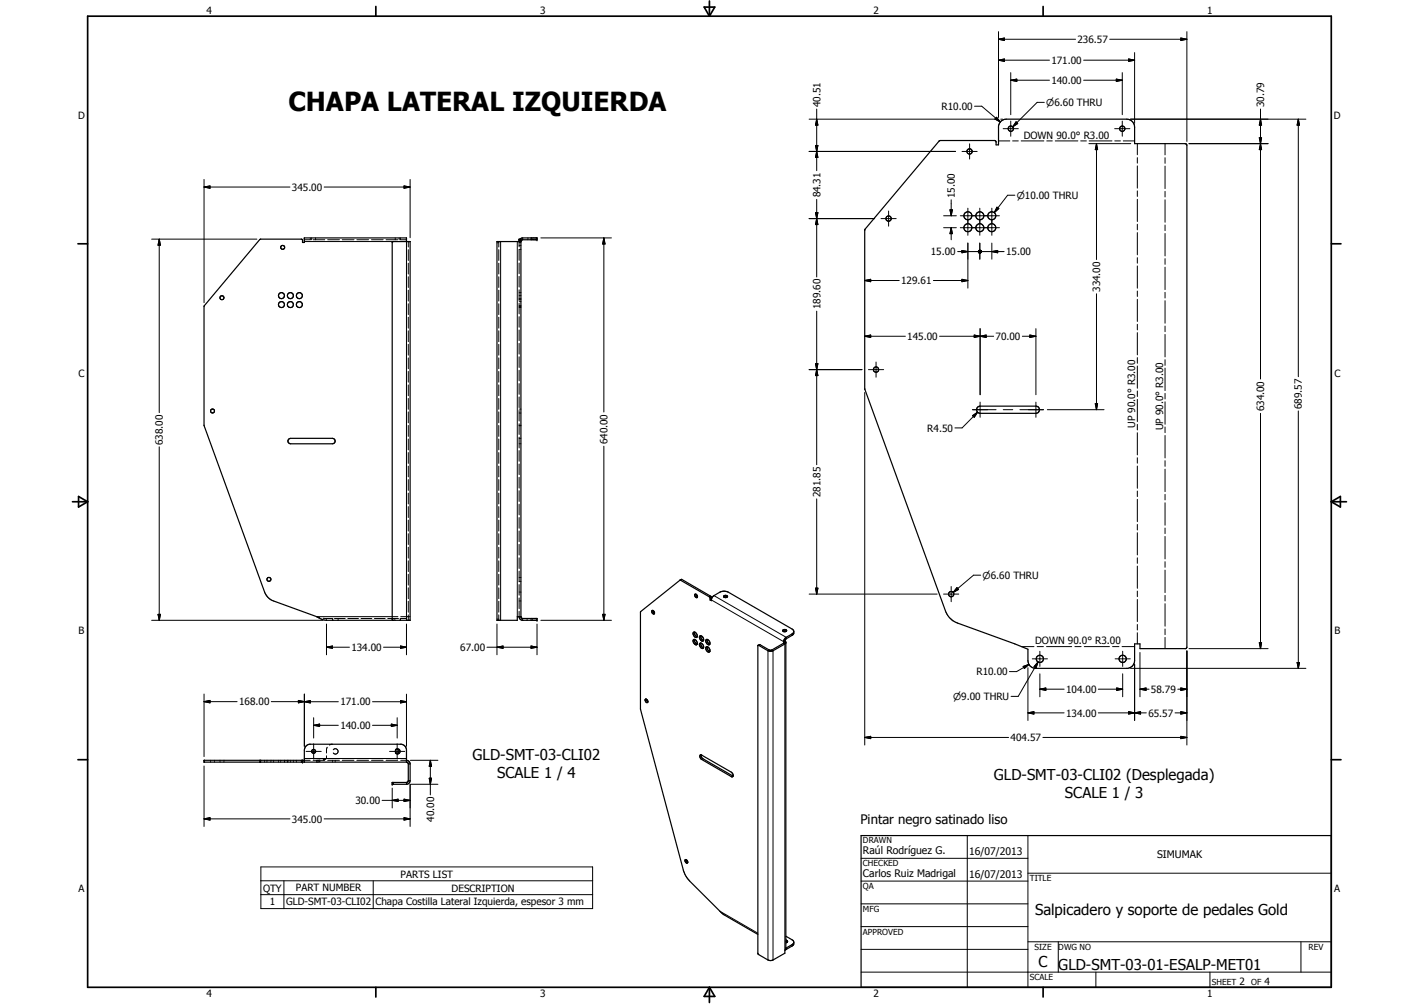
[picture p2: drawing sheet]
<svg xmlns="http://www.w3.org/2000/svg" width="594mm" height="420mm" viewBox="0 0 594 420" stroke-linecap="round" stroke-linejoin="round" font-family="sans-serif">
<g fill="none" stroke="#000" stroke-width=".51">
<path d="M393.1 59.1l.6-.3h22.8l.5 .5v1.3h1v-7.9a3.3 3.3 0 0 1 3.3-2.8h50.4a3.3 3.3 0 0 1 3.3 3.3v6.9h21.2l.7 .7v210l-.5 .6h-19.1v-1.9h-2.3v6.9a3.3 3.3 0 0 1-2.9 3.3h-38.8a3.3 3.3 0 0 1-2.9-3.3v-4.7l-29.6-11a8.3 8.3 0 0 1-4.9-5l-33.8-92.8-.1-66.7zM170.2 101.1v-1.5h-42.8v1.9h-.7v-1l-.6-.4h-17l-23.6 28v50.1l25.3 69.6a6.3 6.3 0 0 0 3.7 3.7l21.7 8 35.5 .1v-158.5h-7.2l-.3 .3v157.8l.3 .4M217.7 100.1h-.4v1a1.52 1.52 0 0 1 1.5-1.5h6v.7h-6l-.7 .6v157.4l.5 .5h6.2v.8h-6a1.52 1.52 0 0 1-1.5-1.5M218.1 101.1h-10v158.5h8.5v-1.5h1.5M362 162.8l.1 .1M409.3 170.4l.8-.4h23.9a1.52 1.52 0 0 1 1.2 1.6 1.52 1.52 0 0 1-1.5 1.4h-23.4a1.53 1.53 0 0 1-1.3-1 1.53 1.53 0 0 1 .3-1.6zM121 183.7l.7-.3h17.5a1.14 1.14 0 0 1 1.1 1.2 1.14 1.14 0 0 1-1.1 1.1h-17.5a1.14 1.14 0 0 1-1.1-.8 1.14 1.14 0 0 1 .4-1.2zM273 255.5a.81 .81 0 0 1 .9 .5 .81 .81 0 0 1-.3 1 1.05 1.05 0 0 1-.6-1.5zM273.4 255.5l.6 1.1M284.6 242.8l-16.5 13.4v40.6l18.6 69 2 2.9 13.6 13.5 15 8.8M284.7 242.8l.7-.3 12.1 7 .4 .4v1.5l-.6-.3M284.7 242.8l12.3 7 .3 .4v.9"/>
<path d="M284.7 242.8h-.1M290.9 248.8l.1-.1a.79 .79 0 0 1 .8 .5 .79 .79 0 0 1-.3 .9l-.6-.7zM291.4 248.7l.6 1.1M297.3 251.1l.6-.3 1-1.5 3.1-1.7 1.3-.2 1.6 .4 26.9 15.6 .5 .8-.2 1.2-3.1 2-.4 .8M303 249.5a.99 .99 0 0 1 1.6 .2 .91 .91 0 0 1-.9 .4 .91 .91 0 0 1-.7-.6zM303.1 249.9h1.3M290.2 267.8a1.3 1.3 0 0 1 1.4 .4 1.3 1.3 0 0 1 .2 1.5 1.39 1.39 0 0 1-1.6-1.9zM290.2 264.8a1.18 1.18 0 0 1 1.5 .5 1.18 1.18 0 0 1-.3 1.5 1.74 1.74 0 0 1-1.2-2zM290.7 267.6l.1 .8 1.1 1.1M290.7 264.5a1.81 1.81 0 0 0 1.2 2M292.9 269.4a.77 .77 0 0 1 1.3 .3 1.07 1.07 0 0 1 0 1.7 1.64 1.64 0 0 1-1.3-2zM293 266.1a1.25 1.25 0 0 1 1.4 .8 1.25 1.25 0 0 1-.4 1.5 1.68 1.68 0 0 1-1-2.3z"/>
<path d="M293.4 269.1l.3 1.3 .8 .7M293.4 266.1a1.69 1.69 0 0 0 1.1 1.9M295.6 267.7a1.38 1.38 0 0 1 1.5 2 1.34 1.34 0 0 1-1.3-.5 1.34 1.34 0 0 1-.2-1.5zM295.6 270.8a1.36 1.36 0 0 1 1.6 1.8 1.08 1.08 0 0 1-1.2 .1 1.08 1.08 0 0 1-.5-1.2zM296.1 267.6l.1 1 1 .9M296.1 270.6l.2 1.3 .9 .7M317.4 270l-.1 129 4.2 2.7 1.1 .3 1-.3 5-2.8v-1.3l.3-.2M327.7 263.8a.87 .87 0 0 1 .9-.4 .87 .87 0 0 1 .7 .6 .94 .94 0 0 1-1.6-.2zM327.9 264.2h1.2M328.1 268.5l.2 .4-.2 .3-5.5 3-4.5-2.5-.7 .3M328.6 268.2l.4 .5-.1 128.7M328.6 268.2l-.5 .3"/>
<path d="M329 269l-5.4 3.3-1 .3-1.1-.3-4.1-2.3M332.3 264.4l-.5 .7-3.1 1.9-.6 1.5M270.2 292.7a.77 .77 0 0 1 .9 .4 .77 .77 0 0 1-.3 .9l-.6-.5zM270.6 292.6l.6 1.1M126.7 318.2v.7M127.4 318.2h-42v.7h84.9l.6 .8-.2 7.5-.5 .2h-6v.8h6l.8-.2 .7-1.3v-7.3l-.7-1-.8-.2M127.4 318.9v-5a2.57 2.57 0 0 1 2.2-2.5h38.4a2.52 2.52 0 0 1 2.2 2.2v5.3M293.4 315.9a1.12 1.12 0 0 0 .4 1.9l12.3 7.2 .6 .1 .2-.4M293.4 315.9l12.7 7.2 .7 .7 .1 .9M293.5 315.9l.2 1 .6 .6 12.6 7.3M286.8 359.8a.83 .83 0 0 1 1 .4 .83 .83 0 0 1-.2 1 1.09 1.09 0 0 1-.8-1.4zM287.3 359.7l.6 1.1"/>
<path d="M360.5 349.7h196.9v63.5h-196.9zM329 397.4l-.2 .1M329 391.8l3.2 2 .1 1.3-.5 .7-2.8 1.6M329 394l.6 .3M329 393.4a.62 .62 0 0 1 .7 .6 .62 .62 0 0 1-.7 .6M332.3 394.4l-.5 .7-2.8 1.7"/>
<circle cx="423.2" cy="53.9" r="1.11"/>
<circle cx="469.8" cy="53.9" r="1.11"/>
<circle cx="405.9" cy="63.4" r="1.11"/>
<circle cx="372" cy="91.5" r="1.1"/>
<circle cx="405.2" cy="95.3" r="1.66"/>
<circle cx="405.2" cy="90.3" r="1.67"/>
<circle cx="410.2" cy="90.3" r="1.67"/>
<circle cx="410.2" cy="95.3" r="1.69"/>
<circle cx="415.2" cy="90.3" r="1.67"/>
<circle cx="415.2" cy="95.3" r="1.67"/>
<circle cx="118.3" cy="103.5" r=".81"/>
<circle cx="92.9" cy="124.6" r=".83"/>
<circle cx="117.8" cy="127.5" r="1.24"/>
<circle cx="117.8" cy="123.7" r="1.26"/>
<circle cx="121.6" cy="127.5" r="1.26"/>
<circle cx="121.6" cy="123.7" r="1.25"/>
<circle cx="125.3" cy="123.7" r="1.24"/>
<circle cx="125.3" cy="127.5" r="1.25"/>
<circle cx="366.8" cy="154.7" r="1.11"/>
<circle cx="89" cy="172" r=".82"/>
<circle cx="112.6" cy="242.5" r=".83"/>
<circle cx="398.2" cy="248.6" r="1.11"/>
<circle cx="435.4" cy="275.7" r="1.51"/>
<circle cx="470" cy="275.7" r="1.51"/>
<circle cx="131.3" cy="314.4" r=".82"/>
<circle cx="166.3" cy="314.5" r=".82"/>
</g>
<g fill="none" stroke="#000" stroke-width=".42">
<path d="M418 16.4l2.5-.5v1zM418 13.3v35.8M418 16.4h32.3M464.6 16.4h32.3M494.4 15.9l2.5 .5-2.5 .5zM496.9 13.3v45.9M418 25.2l2.5-.5v1zM418 25.2h21.4M423.2 33.6l2.5-.5v1zM423.2 30.4v17.6M423.2 33.6h16.2M453.7 25.2h21.3"/>
<path d="M453.7 33.6h16.1M467.4 33.1l2.4 .5-2.4 .5zM469.8 30.4v17.6M472.5 24.7l2.5 .5-2.5 .5zM475 22v29.6M338.7 49.9h78M341.9 49.9l.5 2.5h-1zM341.9 45.6v25.8M408 44.4h3l7.8 6.7M417.2 49.1l1.6 2-2.2-1.3zM418 59h4.8M419 49.9h.7"/>
<path d="M420 53.8h6.3M423.2 50.7v6.3M424 59h2.3M425.4 51l.7 .7-2.1 1.4zM427.5 59h9.5M437.2 42.8h-3l-10.2 10.3M438.2 59h2.4M441.8 59h9.5M452.5 59h2.3M456 59h9.5M466.7 53.8h6.3M466.7 59h2.4"/>
<path d="M469.8 50.7v6.3M470.3 59h4.7M473.3 49.9h73.4M527.2 57.7h1l-.5 2.4zM527.7 49.9l.5 2.5h-1zM527.7 45.6v113M543.6 49.9l.5 2.5h-1.1zM543.6 49.9v107.7M85.4 78.3l2.5-.5v1zM85.4 78.3h36M85.4 75.1v51.6M135.7 78.3h36"/>
<path d="M169.2 77.8l2.5 .5-2.5 .5zM171.7 75.1v24.4M338.7 63.4h61.3M341.4 60.9h1l-.5 2.5zM341.4 60.9l1 5h-1l1-5zM341.9 63.4l.5 2.5h-1zM402.8 63.4h6.3M405.9 60.2v6.3M455.9 60.1h17.5M459.1 60.1l.4 2.5h-1zM459.1 60.1v48.5M476.2 60.1v4.7"/>
<path d="M476.2 66v2.3M476.2 69.4v9.3M476.2 79.9v2.3M487.8 60.1v4.7M487.8 66v2.4M487.8 69.5v9.4M497.8 60.1h33.1M527.7 60.1l.5 2.5h-1zM129.9 99.6v.2M130.5 99.6v.2M132.1 99.6v.2M165.5 99.6v.2"/>
<path d="M167.1 99.6v.2M167.7 99.6v.2M218.8 99.6v.7M221 99.6v.2M222.3 99.6v.7M222.7 99.6v.2M226.4 99.6h29.6M252.8 99.6l.5 2.5h-1zM252.8 99.6v72.8M338.7 91.5h27.5M341.4 89h1l-.5 2.5zM341.4 89l1 5h-1l1-5z"/>
<path d="M341.9 91.5l.5 2.5h-1zM341.9 83.4v32.5M368.8 91.5h6.4M372 88.3v6.4M395 90.3h5.4M395 95.3h5.4M397.7 87.8h1l-.5 2.5zM398.2 95.3l.5 2.5h-1zM398.2 83.6v6.7M398.2 95.3v5M402 90.3h16.4M402 95.3h16.4"/>
<path d="M405.2 87.1v11.4M410.2 87.1v11.4M415.2 87.1v11.4M417.4 86.7l.8 .6-1.9 1.7zM424.9 81.7h-3.1l-5.5 7.3M476.2 83.4v9.3M476.2 93.9v2.3M476.2 97.3v9.3M487.8 80.1v2.3M487.8 83.6v9.4M487.8 94.1v2.4M487.8 97.7v9.4"/>
<path d="M63.5 100.1h44.1M66.7 100.1l.5 2.5h-1zM66.7 100.1v72.6M127.4 101.1h37.3M129.9 100.1v.2h-2.5M130.5 100.1v.2M131.1 100.3h4.9M132.1 100.1v.2M137.2 100.3h4.9M143.3 100.3h4.9M149.4 100.3h4.9M155.5 100.3h4.9"/>
<path d="M161.6 100.3h4.9M165.5 100.1v.2M167.1 100.1v.2M167.7 100.1v.2M167.8 100.3h2.4M170.2 101.1v158.5M170.9 101.1v2.3M170.9 104.5v4.5M170.9 110.2v4.5M170.9 115.8v4.5M208.1 101.6h.2M208.6 101.6h.2"/>
<path d="M208.8 101.1v2.3M208.8 104.5v4.5M208.8 110.2v4.5M208.8 115.8v4.5M209.6 101.1v158.5M216.6 101.1v157M217.3 100.6h.3M217.3 100.2h.3M217.3 101.1v2.2M217.3 104.4v4.6M217.3 110.1v4.5M217.3 115.7v4.4"/>
<path d="M217.3 101.5h.3M217.3 102.7h.3M217.3 104.4h.3M217.7 100.1h.1M217.8 100.6h.3M217.8 101.5h.3M217.8 102.7h.3M217.8 104.4h.3M218 100.1l-.2 .1M218.1 100.4v.4M218.1 100.9v.2M221 100.1v.2"/>
<path d="M222.7 100.1v.2M362 117.4l2.5-.5v1zM362 117.4h14.5M390.8 117.4h14.4M400.9 105.3h8.7M402.7 104.8l2.5 .5-2.5 .5zM402.7 116.9l2.5 .5-2.5 .5zM405.2 101.7v18.9M409.6 105.3l.1 .4zM409.6 105.3l.2 .5zM409.6 105.3l.4 .6zM409.6 105.3l.6 .6z"/>
<path d="M409.6 105.3l.7 .6zM409.6 105.3l.9 .5zM409.6 105.3l1.1 .4zM409.6 105.3l1.2 .3zM409.6 105.3l1.2 .1zM409.6 105.3l1.2-.1v.2zM409.6 105.3l1.2-.1zM409.6 105.3l1.2-.3zM409.6 105.3l1.1-.4zM409.6 105.3l.9-.5zM409.6 105.2l1.2 .1-1.2 .1zM409.6 105.4l1.2-.1z"/>
<path d="M409.6 105.3h.1M409.7 105l1.1 .3zM409.7 105.6l1.1-.3zM409.7 104.9l-.1 .4zM409.8 105.7l1-.4zM409.8 104.8l-.2 .5zM409.9 104.8l.9 .5zM409.9 105.8l.9-.5zM410 104.7l-.4 .6zM410.1 104.7l.7 .6zM410.1 105.9l.7-.6zM410.2 104.7l-.6 .6z"/>
<path d="M410.2 101.7v6.8M410.3 104.7l.5 .6zM410.5 104.7l.3 .6zM410.6 104.8l.2 .5zM410.7 104.9l.1 .4zM410.8 105.3l-.5 .6zM410.8 105.3l-.3 .6zM410.8 105.3l-.2 .5zM410.8 105.3l-.1 .4zM410.8 105.3v.2zM410.8 105.3h9.6M415.2 105.3l2.5-.5v1z"/>
<path d="M415.2 101.7v6.8M476.2 107.8v2.4M476.2 111.3v9.3M487.8 108.2v2.4M487.8 111.8v9.4M170.9 121.5v4.5M170.9 127.1v4.6M170.9 132.8v4.5M170.9 138.4v4.6M208.8 121.5v4.5M208.8 127.1v4.6M208.8 132.8v4.5"/>
<path d="M208.8 138.4v4.6M217.3 127.9h.3M217.3 128.3h.3M217.3 121.3v4.5M217.3 126.9v4.5M217.3 132.5v4.4M217.3 138.1v4.5M217.3 123.7h.3M217.3 125.4h.3M217.3 128.7h.3M217.3 126.2h.3M217.3 125h.3"/>
<path d="M217.3 122.5h.3M217.8 127.9h.3M217.8 128.3h.3M217.8 123.7h.3M217.8 125.4h.3M217.8 128.7h.3M217.8 126.2h.3M217.8 125h.3M217.8 122.5h.3M341.9 130.2v64.3M410.3 137.5v27.7M433.7 137.5v27.7"/>
<path d="M459.1 122.9v48.5M476.2 121.8v2.3M476.2 125.3v9.2M476.2 135.7v2.3M476.2 139.2v9.3M487.8 122.3v2.4M487.8 125.9v9.4M487.8 136.4v2.4M487.8 140v9.4M170.9 144.1v4.5M170.9 149.8v4.5M170.9 155.4v4.5"/>
<path d="M208.8 144.1v4.5M208.8 149.8v4.5M208.8 155.4v4.5M217.3 143.7v4.5M217.3 149.3v4.5M217.3 154.9v4.5M338.7 154.7h22.2M341.4 152.2h1l-.5 2.5zM341.4 152.2l1 5h-1l1-5zM341.9 154.7l.5 2.5h-1zM362 140.7l2.5-.5v1zM362 140.7h17"/>
<path d="M363.6 154.7h6.3M366.8 151.5v6.4M393.4 140.7h22.6M407.9 140.2l2.4 .5-2.4 .5zM410.3 140.7l2.6-.5v1zM428 140.7h5.7M431.2 140.2l2.5 .5-2.5 .5zM476.2 149.6v2.4M476.2 153.2v9.3M487.8 150.5v2.4M487.8 154.1v9.3M170.9 161.1v4.5"/>
<path d="M170.9 166.8v4.5M170.9 172.4v4.6M170.9 178.1v4.5M208.8 161.1v4.5M208.8 166.8v4.5M208.8 172.4v4.6M208.8 178.1v4.5M217.3 178.2h.3M217.3 178h.3M217.3 160.5v4.5M217.3 166.1v4.5M217.3 171.7v4.5"/>
<path d="M217.3 177.3v4.5M217.3 171.2h.3M217.3 172.8h.3M217.8 178.2h.3M217.8 178h.3M217.8 171.2h.3M217.8 172.8h.3M362 164.3v147.5M407.2 173.9l2.1-1.4-1.4 2.1zM407.2 171.4h9.8M409.3 172.5l-6.5 6.6h-3M410.3 168.3v6.3"/>
<path d="M420 171.4h4M427 171.4h9.9M433.7 168.3v6.3M438.5 171.4h23.7M458.5 169h1l-.4 2.4zM476.2 163.6v2.3M476.2 167.1v9.3M476.2 177.6v2.3M487.8 164.6v2.4M487.8 168.1v9.4M487.8 178.7v2.4M527.7 173v98.4"/>
<path d="M543.6 172v107.7M66.7 187v72.6M170.9 183.7v4.6M170.9 189.4v4.5M170.9 195.1v4.5M208.8 183.7v4.6M208.8 189.4v4.5M208.8 195.1v4.5M217.3 182.9v4.6M217.3 188.6v4.4M217.3 194.2v4.4M217.3 199.8v4.5"/>
<path d="M217.3 185.7h.3M217.3 183.4h.3M217.8 185.7h.3M217.8 183.4h.3M252.8 186.7v72.9M476.2 181.1v9.3M476.2 191.6v2.2M476.2 195v9.3M487.8 182.2v9.4M487.8 192.8v2.4M487.8 196.3v9.4M170.9 200.7v4.5"/>
<path d="M170.9 206.4v4.5M170.9 212v4.6M170.9 217.7v4.5M208.8 200.7v4.5M208.8 206.4v4.5M208.8 212v4.6M208.8 217.7v4.5M217.3 205.4v4.4M217.3 211v4.5M217.3 216.6v4.5M341.9 208.8v39.8M476.2 205.5v2.3"/>
<path d="M476.2 209v9.3M476.2 219.5v2.3M487.8 206.9v2.3M487.8 210.4v9.4M170.9 223.4v4.5M170.9 229v4.6M170.9 234.7v4.5M208.8 223.4v4.5M208.8 229v4.6M208.8 234.7v4.5M217.3 222.2v4.5M217.3 227.8v4.5"/>
<path d="M217.3 233.4v4.5M217.3 239v4.5M476.2 222.9v9.3M476.2 233.4v2.4M476.2 236.9v9.3M487.8 221v2.3M487.8 224.5v9.4M487.8 235.1v2.3M487.8 238.6v9.4M63.5 259.6h71.6M66.2 257.1h1l-.5 2.5zM135.3 258.7l3.6 .1"/>
<path d="M136.7 258.8v.3M136.7 259.3v.3M139.2 258.8v.3M139.2 259.3v.3M139.3 258.8v.3M139.3 259.3v.3M140 258.8h4.5M141.6 258.8v.3M141.6 259.3v.3M145.6 258.8h4.5M151.2 258.8h4.5M156.8 258.8h4.4"/>
<path d="M162.3 258.8h4.5M165.3 258.8v.3M165.3 259.3v.3M166.6 258.1h-34l1.3 .3M167.5 258.8v.3M167.5 259.3v.3M167.7 258.8v.3M167.7 259.3v.3M167.8 258.1h2.6M167.9 258.8h2.3M170.7 258.1h.5M170.9 240.3v4.6"/>
<path d="M170.9 246v4.5M170.9 251.6v4.6M170.9 257.3v2.3M171.4 258.1h.3M208.1 259.1h.2M208.6 259.1h.2M208.8 240.3v4.6M208.8 246v4.5M208.8 251.6v4.6M208.8 257.3v2.3M217.3 247.8h.3M217.3 251.5h.3"/>
<path d="M217.3 244.6v4.5M217.3 250.2v4.5M217.3 255.8v2.3M217.3 241.6h.3M217.3 243.3h.3M217.8 247.8h.3M217.8 251.5h.3M217.8 241.6h.3M217.8 243.3h.3M218.8 258.8v.8M220.7 258.8v.3M220.7 259.3v.3"/>
<path d="M222.3 258.8v.8M223 258.8v.3M223 259.3v.3M226.4 259.6h29.6M252.3 257.1h1l-.5 2.5zM285.4 242.5l-.5 .3M297.5 249.5l-.5 .3M297.9 251.1l30.2 17.4v.7l.5 .3v128.1M297.9 250.1l-.6 .3M298.9 249.3l30.2 17.4v.6M338.7 248.6h53.6M341.4 246.1h1l-.5 2.5z"/>
<path d="M395 248.6h6.4M398.2 245.4v6.4M400.6 245.9l.7 .8-2.2 1.2zM410.6 240.7h-3l-8.5 7.2M476.2 247.4v2.3M476.2 250.9v9.2M487.8 249.2v2.3M487.8 252.6v9.4M136.7 270.8l2.5-.5v1zM136.7 261.2v12.8M136.7 270.8h9.6M160.6 270.8h9.6"/>
<path d="M167.7 270.3l2.5 .5-2.5 .5zM170.2 261.2v12.8M203.9 270.8h20.9M208.1 270.8l2.5-.5v1zM208.1 261.2v12.8M222.3 270.3l2.5 .5-2.5 .5zM224.8 261.2v12.8M318.2 269.8l-.5 .3M322.1 272l-.6 .3v129.4M323.1 272l.5 .3v129.4M331.6 265.3v.6M427.6 270.6h5.3"/>
<path d="M428.4 278.9l2.4-.9-1.9 1.7zM430.4 279.4v22.1M430.8 278l-5.2 3.1h-3M432.2 275.7h6.3M434.2 270.6h2.6M434.6 277l-.8 2.4-.9-.5zM434.6 277l-8.3 14.4h-3M435.3 272.5v6.4M438.1 270.6h10.6M450 270.6h2.6M453.9 270.6h10.6M465.8 270.6h2.7"/>
<path d="M466.8 275.7h6.4M469.8 270.6h5.2M470 272.5v6.4M473.3 279.7h73.4M475 278v23.5M476.2 261.3v2.4M476.2 264.8v4.7M477.3 273v18.6M487.8 263.2v2.4M487.8 266.7v4.7M496.9 272.4v39.4M497.8 271.4h33.1"/>
<path d="M527.2 269h1l-.5 2.4zM543 277.2h1.1l-.5 2.5zM85.4 293.6l2.5-.5v1zM85.4 290.4v26.2M85.4 293.6h13.9M113.6 293.6h13.8l-2.5 .5v-1l5 1.1v-1l-2.5 .5h14.2M124.9 293.1l2.5 .5-2.5 .5zM127.4 293.7l2.5-.5v1zM127.4 290.4v21.9M155.9 293.7h14.3M167.7 293.2l2.5 .5-2.5 .5zM170.2 290.5v21.8"/>
<path d="M430.4 298.3l2.4-.5v1zM430.4 298.3h15.1M435.3 288.4l2.5-.5v1zM435.3 282v9.6M435.3 288.4h10.2M459.8 298.3h20.1M459.8 288.4h10.2M467.5 287.9l2.5 .5-2.5 .5zM470 282v9.6M472.5 297.8l2.5 .5-2.5 .5zM472.5 297.8l5 1v-1l-5 1zM475 298.3l2.5-.5v1z"/>
<path d="M477.3 288.4l2.5-.5v1zM477.3 288.4h3.8M491.9 298.3h5M493.1 288.4h3.8M494.4 297.8l2.5 .5-2.5 .5zM494.4 287.9l2.5 .5-2.5 .5zM85.5 318.2v.7M88.2 318.2v.2M88.2 318.7v.2M89.8 318.2v.2M89.8 318.7v.2M92.1 318.2v.2"/>
<path d="M92.1 318.7v.2M93.8 318.2v.2M93.8 318.7v.2M108.7 318.2v.7M109.1 318.2v.7M110.8 318.2v.2M110.8 318.7v.2M111.8 318.2v.2M111.8 318.7v.2M113.4 318.2v.2M113.4 318.7v.2M114.5 318.2v.2"/>
<path d="M114.5 318.7v.2M116.6 318.2v.2M116.6 318.7v.2M117.5 318.2v.2M117.5 318.7v.2M119.1 318.2v.2M119.1 318.7v.2M119.2 318.2v.2M119.2 318.7v.2M120.3 318.2v.2M120.3 318.7v.2M120.6 318.2v.2"/>
<path d="M120.6 318.7v.2M121.7 318.2v.2M121.7 318.7v.2M122.8 318.2v.2M122.8 318.7v.2M124.1 318.2v.2M124.1 318.7v.2M126.1 318.2v.7M126.6 318.2v.2M126.6 318.7v.2M127.4 317.4h42.8M127.4 318.2h2.5"/>
<path d="M128.1 314.5h6.4M131.1 318.2h4.9M131.3 303.5l2.5-.5v1zM131.3 300.4v8.5M131.3 311.3v6.3M131.3 303.5h10.3M132.6 318.2v.4M134 318.1l-.9 .1M134 318.7l-1.4 .1M136.7 316.3v1.1M136.7 317.4l-1.3 .7M136.7 317.4l-1.4 .4"/>
<path d="M137 312.7l-.3 .9v1.5M137.2 318.2h4.9M139.2 318.2v.2M139.2 318.7v.2M139.2 311.4l-1.3 .4M139.5 313.8a1.11 1.11 0 0 1 1.7-.2 1.11 1.11 0 0 1 0 1.7 1.11 1.11 0 0 1-1.7-.2M140.3 318.2v.2M140.3 318.7v.2M143.3 318.2h4.9M149.4 318.2h4.9M155.5 318.2h4.9M155.9 303.5h10.4"/>
<path d="M161.6 318.2h4.9M163.1 314.5h6.4M163.8 303l2.5 .5-2.5 .5zM165.5 313.8a1.11 1.11 0 0 1 1.7-.2 1.11 1.11 0 0 1 0 1.7 1.11 1.11 0 0 1-1.7-.2M166.3 300.4v8.5M166.3 311.3v6.3M167.8 318.2h2.4M170.9 319.7h.8M171.8 318.2h11.5M180.2 318.2l.5 2.5h-1zM180.2 318.2v14.5M294.3 317.5l-.5 .3"/>
<path d="M362 308.6l2.5-.5v1zM362 308.6h60.3M436.6 308.6h60.3M494.4 308.1l2.5 .5-2.5 .5zM85.4 320.5v25.4M160 334.9h11.7M164.2 334.9l2.5-.5v1zM164.2 329.8v8.3M164.7 327.4v.8M169.2 334.4l2.5 .5-2.5 .5zM170.2 327.4v.8M170.9 326.7h.8"/>
<path d="M171.7 328.3v17.6M171.8 328.2h11.5M179.7 325.7h1l-.5 2.5zM306.7 324.7l-.6 .3M85.4 342.7l2.5-.5v1zM85.4 342.7h36M135.7 342.7h36M169.2 342.2l2.5 .5-2.5 .5zM360.5 359.2h69.9M405 349.7v63.5M430.4 349.7v63.5M109.2 362.8h138.9v17.4h-138.9z"/>
<path d="M109.2 368.6h138.9M109.2 374.4h138.9M118.9 368.6v11.6M156.2 368.6v11.6M360.5 368.7h69.9M360.5 378.2h69.9M430.4 365.4h127M301.4 381.4l15.9 9.1M329 396.7l.1 .6M331.6 395.3v.6M360.5 387.8h69.9M360.5 397.3h69.9"/>
<path d="M430.4 394.1h127M443.1 394.1v12.7M544.7 394.1v12.7M360.5 406.8h196.9M458.8 406.8v6.4M506.6 406.8v6.4"/>
</g>
<g fill="#000">
<circle cx="224.8" cy="99.6" r=".25"/>
<circle cx="224.8" cy="100.3" r=".25"/>
<circle cx="224.8" cy="258.8" r=".25"/>
<circle cx="224.8" cy="259.6" r=".25"/>
<circle cx="126.7" cy="318.9" r=".25"/>
<circle cx="126.7" cy="318.2" r=".25"/>
<circle cx="164.2" cy="327.4" r=".25"/>
<circle cx="164.2" cy="328.2" r=".25"/>
</g>
<g fill="none" stroke="#000" stroke-width=".71">
<path d="M36.7 6.8h520.7v406.4h-520.7zM157.3 2.7v4.1M294.8 3h4.4l-2.2 3.8zM297 .4v6.4M436.7 2.7v4.1M32.6 102h4.1M557.4 102h4M30.3 210h6.4M32.9 207.8l3.8 2.2-3.8 2.2zM557.4 210h6.3M557.4 210l3.8-2.2v4.4zM32.6 317.9h4.1"/>
<path d="M557.4 317.9h4M157.3 413.2v4M297 413.2v6.3M297 413.2l2.2 3.8h-4.4zM436.7 413.2v4"/>
</g>
<g fill="#000">
<path d="M418 16.4l2.5-.5v1zM494.4 15.9l2.5 .5-2.5 .5zM418 25.2l2.5-.5v1zM423.2 33.6l2.5-.5v1zM467.4 33.1l2.4 .5-2.4 .5zM472.5 24.7l2.5 .5-2.5 .5zM341.9 49.9l.5 2.5h-1zM417.2 49.1l1.6 2-2.2-1.3zM425.4 51l.7 .7-2.1 1.4zM527.2 57.7h1l-.5 2.4zM527.7 49.9l.5 2.5h-1zM543.6 49.9l.5 2.5h-1.1z"/>
<path d="M85.4 78.3l2.5-.5v1zM169.2 77.8l2.5 .5-2.5 .5zM341.4 60.9h1l-.5 2.5zM341.9 63.4l.5 2.5h-1zM459.1 60.1l.4 2.5h-1zM527.7 60.1l.5 2.5h-1zM341.4 89h1l-.5 2.5zM341.9 91.5l.5 2.5h-1zM397.7 87.8h1l-.5 2.5zM398.2 95.3l.5 2.5h-1zM417.4 86.7l.8 .6-1.9 1.7zM66.7 100.1l.5 2.5h-1z"/>
<path d="M252.8 99.6l.5 2.5h-1zM362 117.4l2.5-.5v1zM402.7 104.8l2.5 .5-2.5 .5zM402.7 116.9l2.5 .5-2.5 .5zM409.6 105.3l.1 .4zM409.6 105.3l.2 .5zM409.6 105.3l.4 .6zM409.6 105.3l.6 .6zM409.6 105.3l.7 .6zM409.6 105.3l.9 .5zM409.6 105.3l1.1 .4zM409.6 105.3l1.2 .3z"/>
<path d="M409.6 105.3l1.2 .1zM409.6 105.3l1.2-.1v.2zM409.6 105.3l1.2-.1zM409.6 105.3l1.2-.3zM409.6 105.3l1.1-.4zM409.6 105.3l.9-.5zM410.2 104.7l-.6 .6zM410 104.7l-.4 .6zM409.8 104.8l-.2 .5zM409.7 104.9l-.1 .4zM410.7 104.9l.1 .4zM410.6 104.8l.2 .5z"/>
<path d="M410.5 104.7l.3 .6zM410.3 104.7l.5 .6zM410.1 104.7l.7 .6zM409.9 104.8l.9 .5zM409.7 105l1.1 .3zM409.6 105.2l1.2 .1-1.2 .1zM409.6 105.4l1.2-.1zM409.7 105.6l1.1-.3zM409.8 105.7l1-.4zM409.9 105.8l.9-.5zM410.1 105.9l.7-.6zM410.8 105.3l-.5 .6z"/>
<path d="M410.8 105.3l-.3 .6zM410.8 105.3l-.2 .5zM410.8 105.3l-.1 .4zM410.8 105.3v.2zM415.2 105.3l2.5-.5v1zM341.4 152.2h1l-.5 2.5zM341.9 154.7l.5 2.5h-1zM362 140.7l2.5-.5v1zM407.9 140.2l2.4 .5-2.4 .5zM410.3 140.7l2.6-.5v1zM431.2 140.2l2.5 .5-2.5 .5zM407.2 173.9l2.1-1.4-1.4 2.1z"/>
<path d="M458.5 169h1l-.4 2.4zM66.2 257.1h1l-.5 2.5zM252.3 257.1h1l-.5 2.5zM341.4 246.1h1l-.5 2.5zM400.6 245.9l.7 .8-2.2 1.2zM136.7 270.8l2.5-.5v1zM167.7 270.3l2.5 .5-2.5 .5zM208.1 270.8l2.5-.5v1zM222.3 270.3l2.5 .5-2.5 .5zM428.4 278.9l2.4-.9-1.9 1.7zM434.6 277l-.8 2.4-.9-.5zM527.2 269h1l-.5 2.4z"/>
<path d="M543 277.2h1.1l-.5 2.5zM85.4 293.6l2.5-.5v1zM124.9 293.1l2.5 .5-2.5 .5zM127.4 293.7l2.5-.5v1zM167.7 293.2l2.5 .5-2.5 .5zM430.4 298.3l2.4-.5v1zM435.3 288.4l2.5-.5v1zM467.5 287.9l2.5 .5-2.5 .5zM472.5 297.8l2.5 .5-2.5 .5zM475 298.3l2.5-.5v1zM477.3 288.4l2.5-.5v1zM494.4 297.8l2.5 .5-2.5 .5z"/>
<path d="M494.4 287.9l2.5 .5-2.5 .5zM131.3 303.5l2.5-.5v1zM163.8 303l2.5 .5-2.5 .5zM362 308.6l2.5-.5v1zM494.4 308.1l2.5 .5-2.5 .5zM164.2 334.9l2.5-.5v1zM169.2 334.4l2.5 .5-2.5 .5zM179.7 325.7h1l-.5 2.5zM180.2 318.2l.5 2.5h-1zM85.4 342.7l2.5-.5v1zM169.2 342.2l2.5 .5-2.5 .5z"/>
</g>
<text font-size="11" x="120.7" y="46.5">CHAPA LATERAL IZQUIERDA</text>
<g font-size="6.3">
<text x="197.8" y="318.1">GLD-SMT-03-CLI02</text>
<text x="208.1" y="325.5">SCALE 1 / 4</text>
<text x="416.1" y="326.5">GLD-SMT-03-CLI02 (Desplegada)</text>
<text x="445.8" y="334">SCALE 1 / 3</text>
<text x="433.3" y="382.7">Salpicadero y soporte de pedales Gold</text>
<text x="434.8" y="404.8">C</text>
<text x="443.1" y="406">GLD-SMT-03-01-ESALP-MET01</text>
</g>
<text font-size="5.5" x="360.2" y="344.8">Pintar negro satinado liso</text>
<g font-size="4.4">
<text x="361.3" y="357.5">Raúl Rodríguez G.</text>
<text x="405.7" y="357.7">16/07/2013</text>
<text x="484.5" y="359.1">SIMUMAK</text>
<text x="361.3" y="367.1">Carlos Ruiz Madrigal</text>
<text x="405.7" y="367.2">16/07/2013</text>
</g>
<g font-size="4.2">
<text x="86.4" y="5.8">4</text>
<text x="226.1" y="5.8">3</text>
<text x="365.7" y="5.8">2</text>
<text x="505.4" y="5.8">1</text>
<text x="451.1" y="18">236.57</text>
<text x="440.2" y="26.8">171.00</text>
<text x="440.2" y="35.1">140.00</text>
<text x="343.4" y="44.9" transform="rotate(-90 343.4 44.9)">40.51</text>
<text x="394.2" y="46">R10.00</text>
<text x="529.2" y="44.9" transform="rotate(-90 529.2 44.9)">30.79</text>
<text x="32.8" y="49.6">D</text>
<text x="558.5" y="49.6">D</text>
<text x="428.6" y="58.2">DOWN 90.0° R3.00</text>
<text x="122.2" y="79.8">345.00</text>
<text x="343.4" y="82.6" transform="rotate(-90 343.4 82.6)">84.31</text>
<text x="399.7" y="82.8" transform="rotate(-90 399.7 82.8)">15.00</text>
<text x="389.7" y="106.8">15.00</text>
<text x="421.2" y="106.8">15.00</text>
<text x="377.3" y="119">129.61</text>
<text x="460.6" y="122.2" transform="rotate(-90 460.6 122.2)">334.00</text>
<text x="343.4" y="129.5" transform="rotate(-90 343.4 129.5)">189.60</text>
<text x="379.8" y="142.2">145.00</text>
<text x="416.8" y="142.2">70.00</text>
<text x="32.9" y="157.6">C</text>
<text x="558.7" y="157.6">C</text>
<text x="529.2" y="172.2" transform="rotate(-90 529.2 172.2)">634.00</text>
<text x="545.1" y="171.2" transform="rotate(-90 545.1 171.2)">689.57</text>
<text x="475.3" y="179.1" transform="rotate(-90 475.3 179.1)">UP 90.0° R3.00</text>
<text x="254.4" y="186" transform="rotate(-90 254.4 186)">640.00</text>
<text x="388.2" y="180.6">R4.50</text>
<text x="486.9" y="180.1" transform="rotate(-90 486.9 180.1)">UP 90.0° R3.00</text>
<text x="68.2" y="186.2" transform="rotate(-90 68.2 186.2)">638.00</text>
<text x="343.4" y="208" transform="rotate(-90 343.4 208)">281.85</text>
<text x="32.9" y="265.5">B</text>
<text x="433.4" y="269.7">DOWN 90.0° R3.00</text>
<text x="558.7" y="265.5">B</text>
<text x="147.1" y="272.4">134.00</text>
<text x="192.7" y="272.4">67.00</text>
<text x="408.8" y="282.6">R10.00</text>
<text x="446.4" y="289.9">104.00</text>
<text x="481.9" y="289.9">58.79</text>
<text x="100.1" y="295.1">168.00</text>
<text x="142.5" y="295.2">171.00</text>
<text x="446.4" y="299.8">134.00</text>
<text x="480.8" y="299.8">65.57</text>
<text x="142.5" y="305">140.00</text>
<text x="423.1" y="310.2">404.57</text>
<text x="148.8" y="336.5">30.00</text>
<text x="122.2" y="344.2">345.00</text>
<text x="181.7" y="343.9" transform="rotate(-90 181.7 343.9)">40.00</text>
<text x="167.7" y="367.2">PARTS LIST</text>
<text x="32.9" y="373.4">A</text>
<text x="110.1" y="373.1">QTY</text>
<text x="123.9" y="373">PART NUMBER</text>
<text x="189.1" y="373.1">DESCRIPTION</text>
<text x="558.6" y="373.4">A</text>
<text x="112.9" y="378.8">1</text>
<text x="119.8" y="378.9">GLD-SMT-03-CLI02</text>
<text x="157.2" y="378.9">Chapa Costilla Lateral Izquierda, espesor 3 mm</text>
<text x="518.9" y="412.3">2</text>
<text x="529.4" y="412.3">4</text>
<text x="86.4" y="417.2">4</text>
<text x="226.1" y="417.2">3</text>
<text x="365.7" y="417.2">2</text>
<text x="505.4" y="417.2">1</text>
</g>
<g font-size="4">
<text x="438" y="44.4">n6.60 THRU</text>
<text x="425.7" y="83.3">n10.00 THRU</text>
<text x="411.4" y="242.2">n6.60 THRU</text>
<text x="399" y="292.9">n9.00 THRU</text>
</g>
<g font-size="3.5">
<text x="361.3" y="353">DRAWN</text>
<text x="361.3" y="362.5">CHECKED</text>
<text x="431.1" y="368.7">TITLE</text>
<text x="361.3" y="372.1">QA</text>
<text x="361.3" y="381.6">MFG</text>
<text x="361.3" y="391.1">APPROVED</text>
<text x="433.1" y="397.8">SIZE</text>
<text x="443.1" y="397.8">DWG NO</text>
<text x="547.9" y="397.7">REV</text>
<text x="431.1" y="410.2">SCALE</text>
<text x="507.3" y="412.3">SHEET</text>
<text x="523.8" y="412.3">OF</text>
</g>
</svg>
